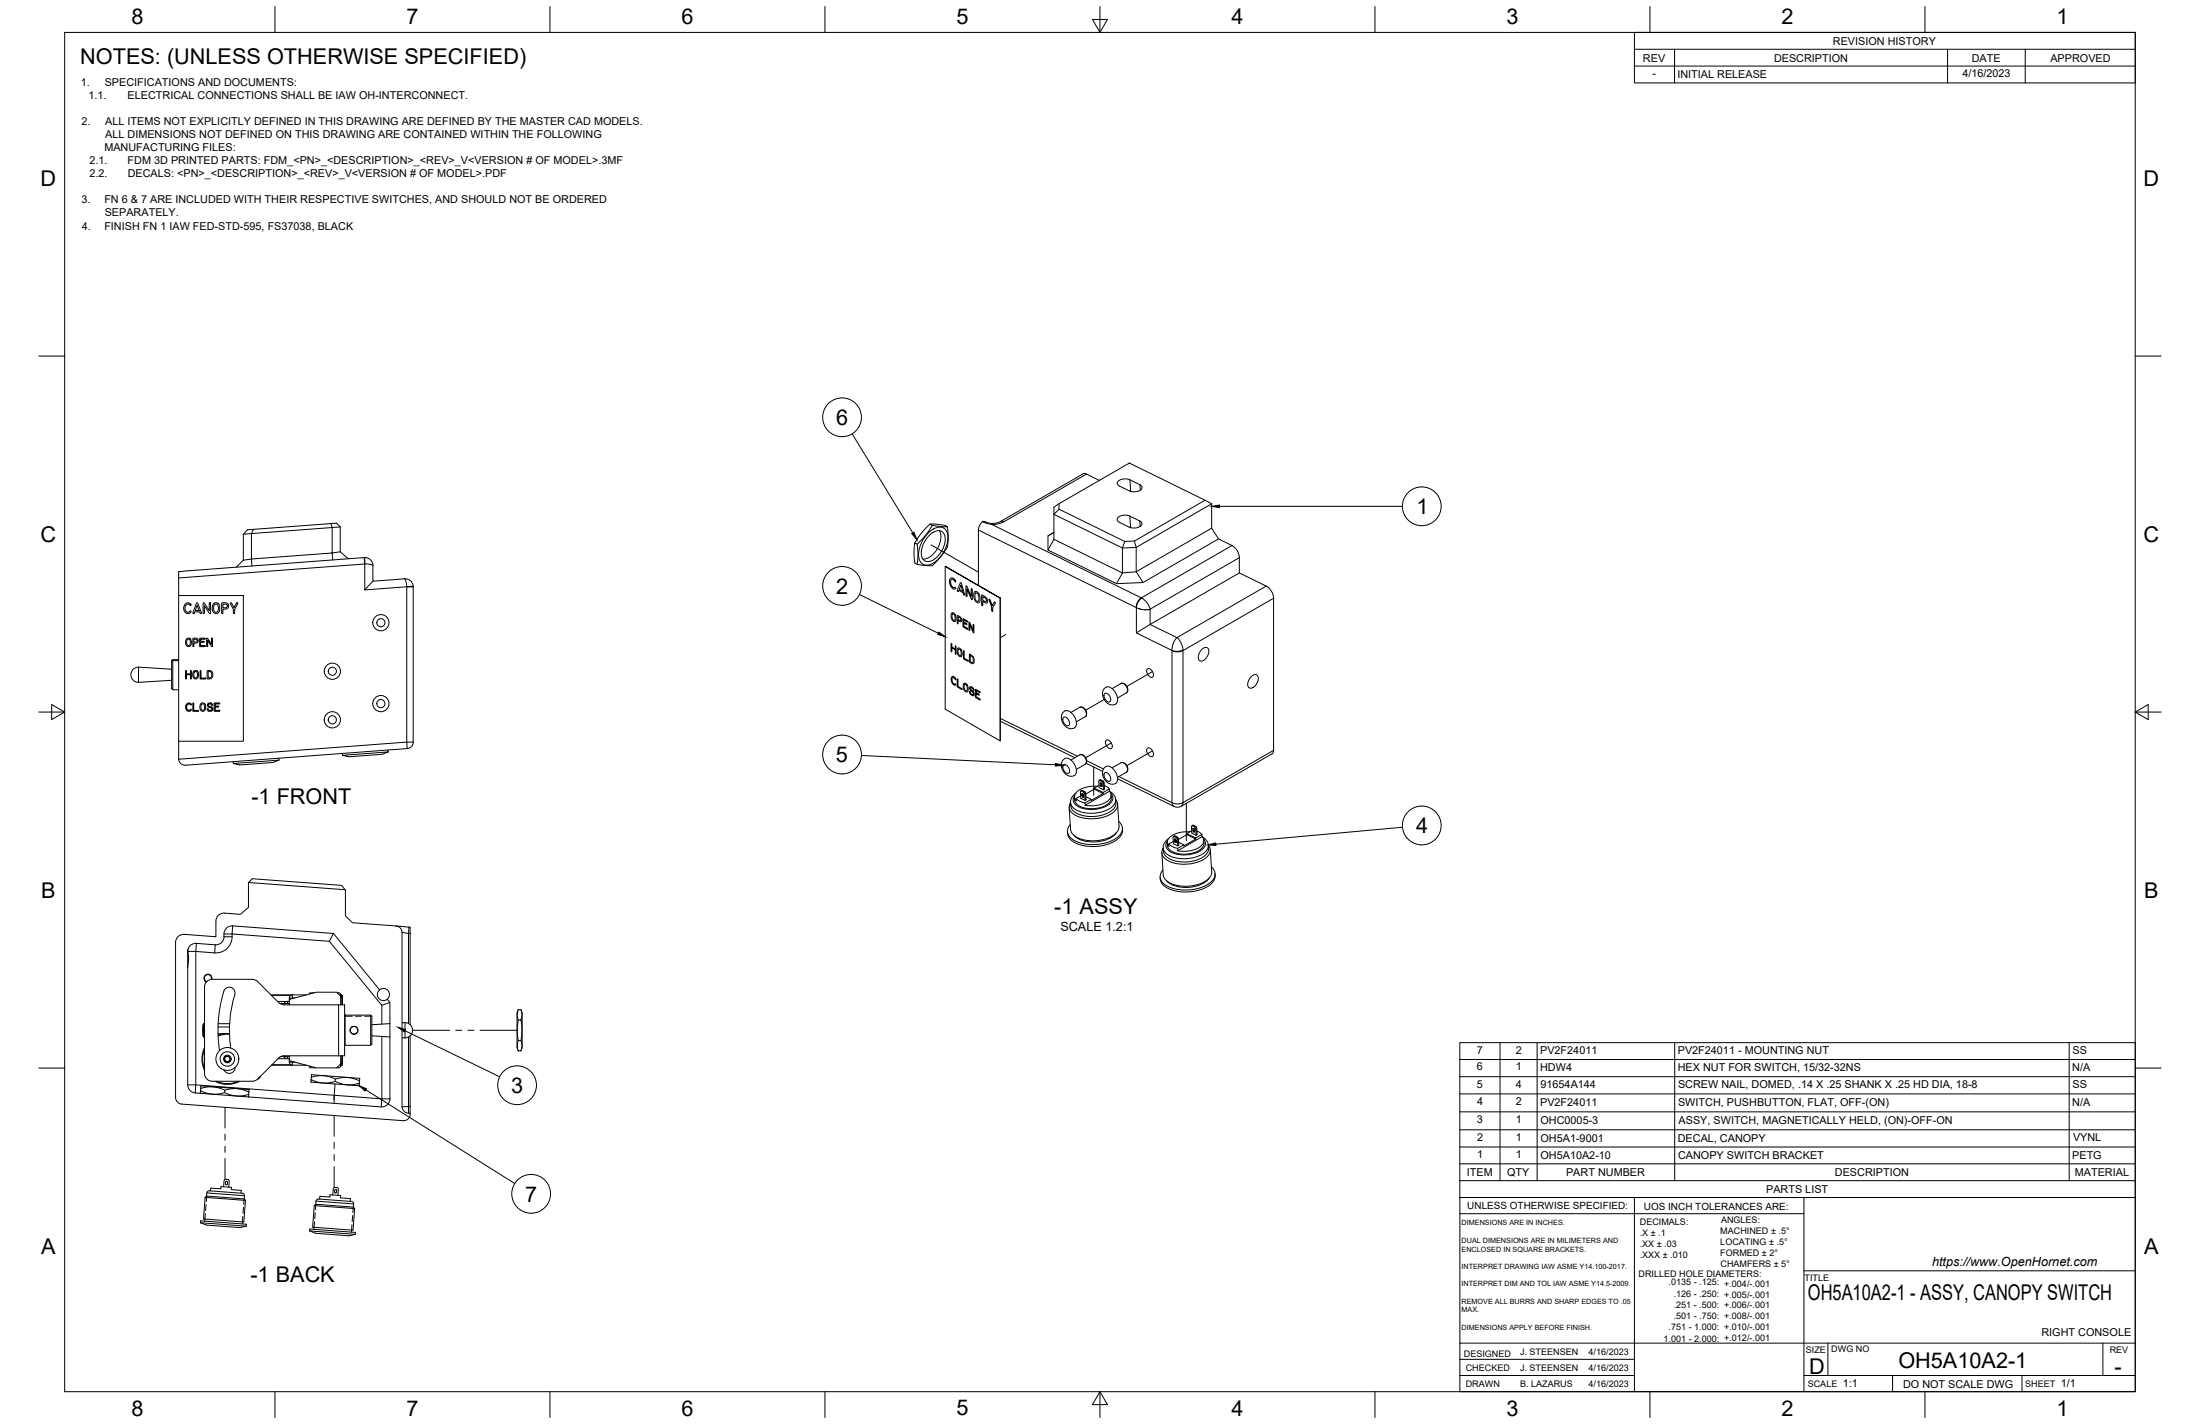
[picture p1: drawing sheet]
<svg xmlns="http://www.w3.org/2000/svg" width="864mm" height="559mm" viewBox="0 0 864 559" stroke-linecap="round" stroke-linejoin="round" font-family="sans-serif">
<!-- layer: Visible -->
<g fill="none" stroke="#000" stroke-width=".39">
<path d="M415.7 197.7l27.6-16 29.7 14.6-27.7 16-3.8 .2-25.8-12.7zM415.7 197.7l-2 1.4v2.7l2-2M431.5 188.5l-5-2.5-1.1-.2-32.9 19-1.5 .5-2 .1-3.3-.8M438.9 188.8a4.6 4.6 0 0 1 4.6-.5l4 1.9a1.28 1.28 0 0 1 .8 1.5 1.28 1.28 0 0 1-1.4 1l-1.2 .3-1.9-.2-4.4-2.1a1.1 1.1 0 0 1-.5-1.9zM473 196.3l2.6 1.4M475.6 197.7v9.6l2.7 4.2 5.3 2.6a5.9 5.9 0 0 1 2.9 4.8v5.9l10.5 5.2M475.6 197.7l-29.6 17.1v9.6l29.6-17.1M95.5 219.8l3.2-.4 .2 2.7M95.5 219.8l-2.7 2.8M98.7 209.4l31.7-2.4v10l-31.7 2.4zM98.7 209.4l-3.2 .3v10.1M98.7 209.4h.1"/>
<path d="M99.5 207.7l-.8 1.7M129.9 205.5l.5 1.5 3.2-.2M133.6 206.8l-1.5-1.5-35 2.6-1.5 1.7M133.6 206.8v9.7M136.7 219.3l-3.1-2.8-3.2 .5 .2 2.7M143 218.8l-72.9 5.5v9.4M143 218.8a3.2 3.2 0 0 1 3.4 3.1M359.1 213l2.3-3.4 2.2-2.6 1.4-1.3 1 .5-3 4.3-3 3.1M364.7 208.9a4.6 4.6 0 0 1 6.3-1.2 7.6 7.6 0 0 1-.3 8.5 9.7 9.7 0 0 1-7 5.6 3.8 3.8 0 0 1-3.1-5.2 13.4 13.4 0 0 1 4.1-7.7zM364.9 210l.7-.6a3 3 0 0 1 3.1-1.2 3 3 0 0 1 2.3 2.5 9.6 9.6 0 0 1-6.3 9.6 3 3 0 0 1-3-4.2l.8-2.8zM365 205.7l4.8 .3 2.1 .7-5.9-.5M368.7 208.2a8.6 8.6 0 0 1-3.1 9.9l-2 1.1-1.3 .2"/>
<path d="M371.9 206.7l.3 5.7a9.9 9.9 0 0 1-3.3 6.5l-1.6 1.7a3.6 3.6 0 0 1-4 1.3l-3.3-.4-.9-.5-.3-3.7 .3-4.3 .9 .6 .2 1.4 .1 3.4-.3 3.1M385.7 204.7l3.7 1.2M385.7 204.7l-1.2 1.5-.4 1.8v21.7M411.4 210.3l2.3-1.4-2.3 1.4v5.5l26.9 13.2 10.4-.4 29.6-17.1M413.7 201.8l26.9 13.3v9.7l-26.9-13.2zM413.7 211.6l-2.3 4.2M443.5 202.5a3.8 3.8 0 0 0-5 1.3l.9 1.1 3.9 2a3.8 3.8 0 0 0 5-1.4l-.9-1.1-3.9-1.9M445.3 212.3l.7 2.5-5.4 .3 .9-2.6M70.1 233.7h25.4v57.2h-25.4zM146.4 222v6.1l12.4-1M146.4 228.1l-3.2 3.4M158.8 227.1a3.1 3.1 0 0 1 3.4 3.2v60.9l-.2 1.1-.7 .8-1.4 .6-87 6.6"/>
<path d="M371 222.3l21.7 12.4zM371 222.3v56l21.6 12.4 .1-56M392.6 234.7v56M447.2 238.9h.1M448.7 228.6l-2.7-4.2-5.4 .4-2.3 4.2M449.4 239.3h.1M450.4 239.3h.1M486.5 224.8l-35 20.2M497 230a5.9 5.9 0 0 1 3 4.8l-.1 59.6-.1 .9-.5 .5M67.8 258.8h2.3M451.5 245l-5.4 3.4M471.5 255.1l.5-.4a1.45 1.45 0 0 1 1.9-.5 1.45 1.45 0 0 1 .6 1.9 3.9 3.9 0 0 1-3.1 3.3 2.38 2.38 0 0 1-.3-3.8z"/>
<path d="M54.4 261.8l13 .8M54.4 261.8a3 3 0 0 0-3 3 3 3 0 0 0 3 3M54.4 261.8v6M67.4 267l-13 .8M67.8 270.7v-11.9a2.82 2.82 0 0 0-.4 2.8v7.6a1.13 1.13 0 0 0 .4 1.5h2.3M417.4 279.4l.1-.1a1.87 1.87 0 0 1 2.7 .1 5.1 5.1 0 0 1 2 5.9l-1 .6h-1.3l-1.1-.4-1-1-.9-1.3-.3-1.3 .2-1.3zM420.4 279.6l3.9-2.2 .8 .2 1 1 .5 1.3-.3 1.1-3.8 2.3M433.5 270.2l.2-.2a1.87 1.87 0 0 1 2.6 .1 5.1 5.1 0 0 1 2 5.8l-.7 .6-1.2 .1-1.2-.3-1.1-.9-.9-1.3-.4-1.6 .1-1.4zM436.5 270.2l3.9-2.1 1.2 .3 .7 .9 .4 1.3-.2 1-3.8 2.3M450.4 262.5a2.09 2.09 0 0 1 2.4 2.4l-.3 .7a2.09 2.09 0 0 1-2.4-2.3zM490.9 265.8l.5-.5a1.45 1.45 0 0 1 1.9-.5 1.45 1.45 0 0 1 .6 2 3.9 3.9 0 0 1-3.1 3.3 2.38 2.38 0 0 1-.2-3.8zM70.1 290.9v6.8a2.55 2.55 0 0 0 2.8 2.6"/>
<path d="M91.5 298.9l.1 .7M91.6 299.6l17.9-1.3-2.3 .9-5.8 .5-7.4 .5zM109.5 297.5v.8M134.4 295.7l.1 .7M134.5 296.4l17.9-1.3-2.3 .9-5.9 .4-7.3 .6zM152.4 294.3v.8M392.7 283l29.2 14.3M417.3 298.2l.2-.2a1.87 1.87 0 0 1 2.7 .1 5.1 5.1 0 0 1 2 5.8l-1.1 .7h-1.2l-1-.4-1.1-1-.9-1.4-.3-1.3 .2-1.3zM420.4 298.2l3.9-2.1 .9 .2 .9 1 .5 1.3-.3 1-3.8 2.3M426.4 299.6l6.4 3.1M434.2 290.5a2.09 2.09 0 0 1 2.4 2.4l-.2 .7a2.09 2.09 0 0 1-2.5-2.3zM450.4 293.6a2.09 2.09 0 0 1 2.4 2.4l-.3 .8a2.09 2.09 0 0 1-2.4-2.4z"/>
<path d="M499.3 295.8l-35.6 20.6M422.3 311.3l-1.3 1.3-.7 1.3a5 5 0 0 0 4.3 6 13.4 13.4 0 0 0 12.7-2.7 3.7 3.7 0 0 0 .7-3.3M422.4 313.4l1.7 1.1 1.8 .6M424.2 312.3l-1.8 1.1v.9M424.3 310.3l1.2 .6 .4-.2-1.2-.6-.6 .6 .1 2.6 1.7 .8M424.9 311.4l.1 .1M424.9 311.4l-.3 .2 .1 .9 .4 .3 .3-.2M425.1 311.5l.3 1.1M425.1 311.5l.2 .7M425.1 312l.3 .4M425.3 312.1h-.1M425.9 310.7l.3 .6-.4 .3-.3-.7"/>
<path d="M426.2 311.3l.2 2.6-.5 .2-.1-2.5M429.5 309.3l3.5 1.7v.4M429.5 309.7l3.5 1.7-4.6 2.7-.1-.4-2-1M429.5 309.7l-3.3 1.9M430.7 308.6a9.4 9.4 0 0 0-8.7 3.1l-.1 1.6 .5 1M431.4 308.2l-1.9 1.1v.4M431.5 306.2l1.2 .6 .4-.3-1.2-.6-.6 .7 .2 2.5 1.7 .8M431.8 307.4l.2 .9 .3 .4M432.2 307.3l.4 1.2-.2 .1M432.3 307.3l-.4 .1M432.3 307.3v.6M432.3 307.9l.3 .4"/>
<path d="M432.3 307.9l.3 .1M433.1 306.5l.3 .6-.4 .3-.3-.6M433.4 307.1l.2 2.6-.4 .2-.2-2.5M433.5 301.3l.2-.2a1.87 1.87 0 0 1 2.6 .1 5.1 5.1 0 0 1 2 5.9l-.8 .5-1.2 .1-1.1-.3-1.1-.8-.8-1.2-.5-1.8 .1-1.3zM433.5 308.3l2 1.3M435.5 310.5l-.1-.9-2.4 1.4M435.5 310.5l-9.5 5.5-.1-.9 2.4-1.4M435.5 310.5l1.7 1.4 .8 2M435.5 310.5a2.77 2.77 0 0 1-1.4 4.4 12.3 12.3 0 0 1-8.1 1.1M436.2 311.9a4.1 4.1 0 0 1-3.6 4.8 10.2 10.2 0 0 1-10.3-1.6l-.5-2.3M436.5 301.3l3.9-2.1 1 .2 .9 1.1 .4 1.2-.2 1-3.8 2.3M438 313.8a3.3 3.3 0 0 1-1.1 5.1 15.1 15.1 0 0 1-15.7 .4l-.6-.5a2.95 2.95 0 0 1-.4-3.9"/>
<path d="M438.7 315.6l.6 8.7a6.1 6.1 0 0 1-5.2 4.9 14.3 14.3 0 0 1-12.8-1.7l-1.1-2-.5-8.7M438.7 305.6l22.2 10.9 1.4 .3 1.5-.4M438.2 326.8a12.9 12.9 0 0 1-13.2 3.1l-2.3-1.1-1.1-.9M439.2 322.4a3.7 3.7 0 0 1-.3 6 17.2 17.2 0 0 1-17.8 1.1 3.7 3.7 0 0 1-1-5.9M440.6 325a5.3 5.3 0 0 1-3.9 5.5 17.3 17.3 0 0 1-16-.6 4.1 4.1 0 0 1-1.7-3.6M458.6 329.1l-1.1 1.1-.8 1.6a5 5 0 0 0 4.3 6 13.4 13.4 0 0 0 12.7-2.8 3.7 3.7 0 0 0 .6-3.3M458.8 331.2l1.7 1.2 1.8 .5M460.7 328.2l1.2 .6 .4-.3-1.2-.5-.6 .6 .1 2.5 1.7 .8M461.4 329.3l-.4 .1 .3 1.2M461.4 329.3l.3 1.2M461.5 329.4l.2 .7M461.5 329.9l.2 .4"/>
<path d="M461.7 329.9l-.1 .1M461.7 330.5l-.4 .1M462.3 328.5l.3 .7-.4 .2-.3-.6M462.6 329.2l.1 2.5-.4 .2-.1-2.5M465.9 327.1l3.5 1.7v.4M465.9 327.5l3.5 1.7-4.7 2.7v-.4l-2-1M465.9 327.5l-3.3 1.9M467.1 326.4a9.4 9.4 0 0 0-8.7 3.1l-.2 1.6 .6 1-.1-.9 1.9-1M467.8 326l-1.9 1.1v.4M467.9 324l1.2 .6 .4-.2-1.2-.6-.6 .6 .1 2.5 1.7 .9M468.3 326l.3 .4M468.5 325.1l.4 .3 .1 .9-.5 .1"/>
<path d="M468.5 325.1l-.2 .9M468.7 325.2v.5M468.7 325.7l.3 .4M468.7 325.8h.2M469.5 324.4l.3 .6-.4 .2-.3-.6M469.8 325l.2 2.5-.5 .3-.1-2.6M469.9 326.1l1.9 1.3M471.9 328.3l1.8 1.6 .6 1.8M471.9 328.3l-.1-.9-2.4 1.4M471.9 328.3l-9.6 5.6v-1l2.4-1.4M471.9 328.3a2.77 2.77 0 0 1-1.5 4.4 12.3 12.3 0 0 1-8.1 1.2M472.5 329.8a4.1 4.1 0 0 1-3.6 4.7 10.2 10.2 0 0 1-10.2-1.5l-.5-2.3"/>
<path d="M474.3 331.7a3.3 3.3 0 0 1-1 5 15.1 15.1 0 0 1-15.8 .4l-.5-.5a2.95 2.95 0 0 1-.4-3.8M475.1 333.5l.6 8.6a6.1 6.1 0 0 1-5.3 4.9 14.3 14.3 0 0 1-12.8-1.6l-1-2.1-.5-8.6M97.5 346.3l1.5-1.5 35 2.6 1.5 1.7M474.6 344.7a12.9 12.9 0 0 1-13.2 3l-2.3-1-1.1-1M475.5 340.2a3.7 3.7 0 0 1-.2 6 17.2 17.2 0 0 1-17.8 1.1 3.7 3.7 0 0 1-1-5.9M476.9 342.8a5.3 5.3 0 0 1-3.8 5.6 17.3 17.3 0 0 1-16-.7 4.1 4.1 0 0 1-1.7-3.5M73.9 372.4l.1 4.1-.3 3.3M87.9 366.5a3.4 3.4 0 0 1-3.4 4.3l-7.4-.6a3.2 3.2 0 0 0-3.4 3.2v52.3l.3 1.4 .8 1 1.8 .8 73.1 5.5a3.1 3.1 0 0 0 3.4-3.2v-37.8l-1.1-1.3-.8 .5h-1l-1.5-.8-.6-1.8 .9-1.6M130.9 366.3l-1.6 3.1M130.9 366.3l-39.6-3a3.2 3.2 0 0 0-3.4 3.2M130.9 366.3l18.1 22.1M155.5 363.4l-17.2-1.3-2.7-2.7-.1-10.3-38-2.8v9.8l-3.1 2.7-6.2-.5a3.2 3.2 0 0 0-3.4 3.2v6.1l-12.5-1a3.2 3.2 0 0 0-3.4 3.2v60.9l.3 1.1 .6 .8 1.5 .7 87 6.5a2.57 2.57 0 0 0 2.7-3 2.64 2.64 0 0 1-3.2-2.5v-68.4"/>
<path d="M155.5 363.4l5.5 .5v38.2M155.5 363.4l1 .3 .8 .7 .5 1.5M83.1 384.3a1.59 1.59 0 0 0-1-1.9 1.59 1.59 0 0 0-2 .9 1.59 1.59 0 0 0 .9 2M87.9 389a2.25 2.25 0 0 1 2.8-1.5 2.25 2.25 0 0 1 1.5 2.8 47.7 47.7 0 0 0-1.6 20.9M87.9 389a52.2 52.2 0 0 0-1.7 23.3M106.4 390.4h13.8M108.9 393h3M109.8 393.8h2.1M111.7 393v.8M111.9 393.8h1.7M112.9 393h-1v.8M113.6 393h-.7v.8"/>
<path d="M113.6 392.6l.3-.5 10.2-2.7h8.1l1.6 1.5v3.4M114.8 390.4l-.7 .2a1.87 1.87 0 0 0-.5 2v1.7M123.2 389.6h-1.6v.5M132.4 389.6l.9 .1 .5 .7M133.8 390.4a.76 .76 0 0 1 .7 1v2.9M133.8 390.4v.5M135.3 398.3h.2M135.5 398.4h10a2.79 2.79 0 0 1 .5 2.7v7.6a1.11 1.11 0 0 1-.5 1.5h-10M135.5 398.3v11.9M145.5 398.4v11.8M149 388.4a2.38 2.38 0 0 1 3.4 .4 2.38 2.38 0 0 1-.4 3.3M153.1 393.4l-3.2 1.1"/>
<path d="M203.4 396.2h1.1l.2 .6 .2 1.6-.4 1.9h-1.1l-.2-.7-.1-1.7zM203.4 396.2l-.4 1.3v13.6l.4 1.3M204.5 396.2l.5 1.3v13.6l-.5 1.3M79.8 402.4l.2 .6-.2 1.3M79.8 404.3l.2 1.3-.2 .7M79.8 406.3l.2 .6M79.8 406.6l.2 .3M79.8 404.3v2M79.8 402.4v1.9M79.8 406.3v.2zM79.8 402.1v.3zM79.8 402.8v3z"/>
<path d="M80 401.7l-.2 .7M80 406.9h.3M80 405.6h.3M80 403h.3M80 401.7h.3M80 401.7l-.2 .4M80.3 411.9a9.7 9.7 0 0 0 0 7.4M80.3 411.1a10 10 0 0 0 0 8.9M85.6 405.6h2.5M85.6 403h4.5M85.6 401.7h4.5M88.2 415v1.1"/>
<path d="M88.2 415l.6-.3a1.03 1.03 0 0 1 1.3 .4 1.03 1.03 0 0 1-.3 1.4 1.03 1.03 0 0 1-1.4-.3l-.2-.1M88.3 415a1.15 1.15 0 0 1 1.7-.3 1.15 1.15 0 0 1 0 1.7 1.15 1.15 0 0 1-1.7-.3M88.3 415v1.1M90.1 405.6h-2l-2.5 .6M90.1 405.9h-2l-2.5 .7M92.3 418.9a2.25 2.25 0 0 1-1.8 2.3 2.25 2.25 0 0 1-2.6-1.3M106.6 418h13.6M109.2 415.4h3.7M110.2 414.6h3.4M111.7 414.6v.8M111.9 414.6v.8M112.9 414.6v.8h.7"/>
<path d="M113.6 414.3v2.9l.5 .6 .7 .2M121.6 418.4v.6h2.4M133.8 418.2l-.5 .7-1.1 .1M133.8 414.3v3.1l-1.6 1.7h-8.1l-10.2-2.8-.3-.5M133.8 417.4v.8h.2M134.5 414.3v3.4l-.5 .5M135.3 410.2h.2M138.1 403v.1M138.1 405.6h.1M139.8 403v.1M139.8 405.5v.1M146 406.5l7.1 .4"/>
<path d="M153.1 401.7l-7.1 .4M157.8 407.2l1.2 .1M159 401.3l-1.2 .1M159 401.3a3 3 0 0 1 3 3 3 3 0 0 1-3 3M159 401.3v6M161 406.5v30.3M203.4 408.3h1.1l.2 .6 .2 1.6-.4 1.9h-1.1l-.2-.7-.1-1.7zM203.4 400.3l-.3 3.3 .3 4.7M204.5 400.3l.4 3.8-.4 4.2M78.6 429l.1-1 4.1 1.3 3.7-.1a4.4 4.4 0 0 1 4.1 .5l3.3 .4 3.7-.6v.9M78.6 429h.1M78.8 427.1l-.1 .9"/>
<path d="M83.3 424.3h15.7M85.1 424.3a9.7 9.7 0 0 0 8.3 0M88.2 428.8v-1l4.6-.6 2.2 .3 2.2 .8 .5 .2-.1 1M94.1 424.3a10 10 0 0 1-9.7 0M97.5 430.4h.1M97.7 427.5l-18.9-1.3v.9l2.5-.5 2.3-.1 2.2 .4 2.4 .9M97.7 427.5l.1 .1M97.8 427.6l-.1 .9M101.2 423.4l8.2-8.2 1.2-.8 24.7-.1v-20h-24.3l-1.6-.9-8.2-8.2-1.2-.8-16.7-.1-1.9 .7a2.99 2.99 0 0 0-1.1 2.3v34l.6 1.9a2.99 2.99 0 0 0 2.4 1.1M101.2 423.4l-1.2 .7-1 .2M102.2 422.4l-.3 .6-.8 .5M122 424.6h.1"/>
<path d="M122.1 423.7l3.9 1.2 3.9-.1a4.4 4.4 0 0 1 4.1 .5l3.4 .4 3.7-.6-.1 1-2-.2-16.8-1.2zM122.2 422.7l-.1 1M122.3 421.8l-.1 .9 2.5-.5 2.3-.1 2.2 .4 2.5 .9M122.3 421.7l18.9 1.5M122.3 421.7v.1M131.6 424.4l.1-1 4.5-.6 2.2 .3 2.3 .8 .4 .3v.9M141.2 423.2h.1M141.2 423.2l-.1 1M78.7 479.8l2.5 1 12.6 .9 2.8-.5M78.7 479.8l17.9 1.4M78.7 479.8l.1-.7 2.6 .2 15.1 1.1 .1 .8M80.4 478.4v.8"/>
<path d="M80.5 469.9l15.9 1.2M80.5 469.9l-.6 8.4 .4 .1 15.4 1.1 .7-8.4M81.1 469.4l14.8 1.1M81.1 469.4l-.6 .5M82.7 467.3v-1.1l4 .3v-.9l3.5 .3h.6v.9l3.9 .3-.1 1.1M87.8 465.7l.2-2.5 .3-.5 1.4 .2 .3 .5-.2 2.5M88.9 463.6h.1M88.9 463.6l-.4 .2v.8l.4 .3M89.1 463.6l.2 .3-.1 .9-.2 .1M95.1 468.3l-12.3-1a1.28 1.28 0 0 0-1.6 .8l-.1 1.3M95.1 468.3l.8 .6v1.6M95.2 479.5l-.1 .8"/>
<path d="M95.9 470.5l.5 .6M123.4 473.1l15.8 1.2M123.4 473.1l-.7 8.5 14.8 1.1h1.1l.6-8.4M124 472.6l14.7 1.1M124 472.6l.1-1.3a1.79 1.79 0 0 1 2.3-.7l10.9 .8a1.32 1.32 0 0 1 1.5 1l-.1 1.3M124 472.6l-.6 .5M125.5 470.5l.1-1 3.9 .2 .1-.9 3.4 .3 .7 .1-.1 .8 4 .3-.1 1.1M130.6 468.9l.2-2.5 .4-.4h1.4l.2 .6-.2 2.5M131.7 466.8l.5 .2-.1 .8M131.7 466.8l-.3 .3v.8l.4 .2 .3-.3M138.7 473.7l.5 .6M121.6 483l2.9 1 12.5 .9 2.5-.5"/>
<path d="M121.6 483l17.9 1.4M121.6 483l.1-.7 17.5 1.3h.4l-.1 .8M123.3 481.6l-.1 .8M138 482.7v.8"/>
<circle cx="149.5" cy="244.4" r="3.2"/>
<circle cx="130.5" cy="263.4" r="3.2"/>
<circle cx="149.5" cy="276.1" r="3.2"/>
<circle cx="130.5" cy="282.5" r="3.2"/>
<circle cx="89.2" cy="415.6" r="4.5"/>
<circle cx="89.2" cy="415.6" r="2.85"/>
<circle cx="89.2" cy="415.6" r="1.49"/>
<circle cx="139" cy="404.3" r="1.56"/>
<circle cx="139" cy="404.3" r="1.49"/>
</g>
<!-- layer: Visible Narrow -->
<g fill="none" stroke="#000" stroke-width=".39">
<path d="M426.5 186l-32.4 18.7M443.5 188.3l.3 4.5M447.5 190.2l.1 2.2M143 218.8l.2 2.5M143.2 218.8v2.5M384.1 208l61.9 30.4M386.1 204.8l.9 .1M389.4 205.9l58.6 28.7 35.6-20.5M392.8 204.6l1.4 .1M394.1 204.7l-2.5 .9-2.1 .2M443.5 202.5l.3 4.6M447.4 204.4l.1 2.2"/>
<path d="M486.5 218.8l-35 20.3v5.9l10.5 5.2 35-20.2M72.7 237l1.3-.4 1 .6-.3 .4-.7-.5-.6 .1-.7 1v1.1l.6 .8 .7 .2 .7-.6 .3 .1-.7 .9h-1.1l-1-1.2-.1-1.1zM77.2 236.6l.5 .1 1.4 3.8-.2 .3-.5-.7h-2l-.3 .6-.4-.1zM77.4 237.6l.7 2h-1.5zM79.8 236.6l.4 .1 1.9 2.9v-2.8l.5-.1-.1 4.1-.3-.1-2-3v2.9l-.5 .1zM83.8 236.9l1.3-.4 1 1 .1 2.1-1 1.1h-.9l-.8-.9-.1-1.8zM84.2 237.3l.7-.3 .7 .7 .1 1.7-.7 .8-.7-.1-.4-.6v-1.4zM87.1 236.6h1.9l.6 .5 .2 .7-.6 1.1-1.7 .1-.1 1.8-.4-.2zM87.5 237.1l1.5 .1 .2 .5-.1 .6-1.6 .2zM90.5 236.6l.4 .1 1 1.8 1-1.9h.4l-.1 .4a6.2 6.2 0 0 0-1.1 3.6h-.5a6.2 6.2 0 0 0-1.1-3.6zM143.2 221.3l-73.1 5.5M143.2 221.3v10.2l16.5-1.2"/>
<path d="M143.2 221.3h.1M143.2 221.3l2.3 .2 .9 .4M158.8 227.1l.5 .9 .4 2.2M159.7 230.3h2.5M159.7 230.3v60.9l-89.6 6.7M159.7 230.2v.1M162.2 230.1l-2.5 .2M373.1 226.9h1.1l.9 1.2 .1 .3h-.3l-.5-.9-.7-.2-.6 .9 .6 1.9 .6 .5 .7-.1 .2 .4-.3 .2-1-.2-.9-1.3-.3-1.7zM377 228.6l.4 .2 1.2 4.7-.4-.1-.2-.8-1.6-1-.3 .6-.3-.4zM377.2 229.6l.6 2.4-1.2-.8zM379.2 229.9l.4 .3 1.6 3.8v-2.8l.4 .1v4l-2-4.1v2.8l-.4-.1zM382.5 232.3l.5-.2 .7 .2 .8 1.3 .2 1.9-.6 1.1-.9-.3-.7-1.1-.3-1.6z"/>
<path d="M383 232.7l.6 .1 .6 .9 .1 1.5-.4 .8-.6-.2-.5-.9-.1-1.5zM385.4 233.5l1.5 .8 .8 1.4-.4 1-1.5-.7-.1 1.7-.4-.4zM385.8 234.1l1.3 .9v1l-1.3-.5zM388.3 235.2l.3 .1 .9 2.3 .8-1.3 .4 .3-1 1.8-.1 1.5-.3-.3v-1.5zM446.1 238.4h.1M446.1 238.4v10l14 6.8M448 234.6a7.3 7.3 0 0 1 3.5 4.5 7.4 7.4 0 0 1-5.4-.7M448.1 234.6l-1.7 1.9-.3 1.9M448.3 234.7l-1.4 1.3-.8 2.4M499.9 234.8l-35.5 20.5v59.7l35.5-20.6M73.2 250.8l1-.4 .8 .6 .1 1.7-.7 1-.9-.1-.5-.5-.1-1.4zM73.4 251.1l.7-.3 .6 .6v1.2l-.5 .7-.8-.4z"/>
<path d="M75.7 250.5h1.5l.7 .8-.6 1h-1.2l-.2 1.4-.2-.1zM76.1 250.8l1.1 .1 .2 .8-1.3 .2zM78.4 250.5h2.2l-.2 .3h-1.6v.9l1.4 .1-.2 .3h-1.2v1.2h1.6l.2 .4h-2.2zM81.1 250.5h.4l1.5 2.3v-2.3h.4l-.1 3.2-1.8-2.4v2.3h-.4zM373.4 252.6l.2 .1 .1 1.2 1.3 .8v-1.2l.3 .1-.1 3.2-.2-.2v-1.6l-1.3-.7-.1 1.5-.2-.2zM373.5 240.6h.9l.7 .9 .2 1.5-.4 .9-.6-.1-.8-1-.2-1.4zM373.9 240.9l.5 .1 .5 .8-.2 1.7-.5-.2-.4-.5zM375.8 241.5l1.4 .9 .4 .9-.4 .7-1.1-.5-.1 1.3-.2-.4zM376 254.3l.8 .1 .7 1 .1 1.7-.4 .6-.8-.2-.5-1-.2-1.4zM376.1 242l.9 .7 .2 .8-1.1-.4zM376.2 254.8h.5l.5 .6 .1 1.3-.3 .6-.4-.1-.4-.6zM378 242.8l1.9 1.1-.1 .2-1.4-.8v.8l1.2 .9-1.2-.5v1.3l1.4 .8 .1 .4-1.8-1.1z"/>
<path d="M378.2 255.3l.3 .3v2.7l1.5 .9v.3l-1.8-1zM380.4 244.2l1.6 3.2v-2.3l.3 .1-.1 3.2-1.5-3.2v2.2l-.3-.2zM380.5 256.7l1 .5 .7 1 .2 1.5-.4 .7h-.5l-1-.6zM380.9 257.2l.7 .4 .5 1-.1 1-.3 .4-.8-.3zM460.1 255.3h.1M460.1 255.3v59.7M460.1 255.3l2.5 .5 1.8-.5M462 250.2a7.4 7.4 0 0 1 2.4 4.8M462 250.2a6.8 6.8 0 0 0-1.9 5M464.4 255.1v.2M464.4 255l-1.8 .6-2.5-.4M72.9 263.2h.3v1.2h1.6v-1.1l.3-.1v3.2l-.3-.1v-1.5h-1.6v1.5l-.3 .1z"/>
<path d="M73.3 276.2l1-.4 .8 .6-.3 .3-.8-.4-.7 .8 .1 1 .4 .6 1.3-.3-.6 .7-.9-.1-.6-.8-.1-1.1zM75.7 275.9l.4 .1v2.8h1.7v.3h-2.1zM76 263.4l1.1-.3 .7 .8v1.8l-.7 .7-.8-.1-.5-.6-.2-1.2zM76.3 263.7l.8-.1 .4 .6v1.2l-.6 .6-.8-.5zM78.6 263.2l.3 .1v2.8h1.8v.3h-2.1zM78.8 276.1l.9-.3 .9 .7 .1 1.7-.8 .9-.9-.1-.5-.7v-1.4zM79.1 276.5l.7-.3 .5 .7v1.1l-.6 .7-.5-.1-.3-.6zM81.3 263.2h1.4l.7 .7 .1 1.4-.7 1h-1.5zM81.6 276.1l1.1-.3 .7 .6-.2 .4-.6-.6-.8 .4 .2 .5 1.4 .6 .1 .9-.5 .5h-1.2l-.4-.4v-.7l.7 .7h.7l.3-.4-.1-.5-1.5-.6zM81.7 263.5l.9 .1 .5 .6v1l-.5 .8h-.9zM84.1 275.9h2.2l-.2 .3h-1.6v.9l1.4 .1-.2 .3h-1.2v1.2h1.7l.1 .4-2.2-.1zM373.6 265.6l.7-.1 .9 .9-.1 .3-.4-.6-.6-.2-.4 .6 .3 1.4 .6 .6 .5-.1v.4h-.6l-.8-.8-.4-1.3z"/>
<path d="M375.8 266.4l.3 .2v2.8l1.4 .8 .1 .4-1.8-1.1zM378.4 268.2h.8l.7 1.2 .1 1.4-.4 .8-.7-.2-.6-.9-.2-1.5zM378.6 268.6l.4-.1 .6 .7 .1 1.4-.4 .5-.8-.8zM380.7 269.6l.9 .1 .6 .7 .1 .6-.6-.9-.7-.1 .1 .6 1.2 1.3-.1 1.1-.9-.2-.6-.7-.1-.9 .6 1.1 .6 .3 .3-.2-.3-.7-1-1.1zM382.9 270.5l1.8 1.1-.1 .2-1.4-.8v.8l1.2 .8-.1 .2-1.1-.6v1.3l1.4 .8 .1 .4-1.8-1.1zM423.9 277.5a2.45 2.45 0 0 1 2.1 3.7M433.6 272.2a2.09 2.09 0 0 1 2.4 2.3l-.2 .8a2.09 2.09 0 0 1-2.5-2.3zM440 268.2a2.45 2.45 0 0 1 2.2 3.7M162.2 291.2h-2.5l.2 2.6M392.7 281.9l30.2 14.9M417.4 281.5a2.09 2.09 0 0 1 2.5 2.4l-.3 .7a2.09 2.09 0 0 1-2.4-2.3zM423.9 296.2a2.45 2.45 0 0 1 2.1 3.7"/>
<path d="M426.6 298.5l6.6 3.3M440 299.3a2.45 2.45 0 0 1 2.2 3.7M417.4 300.2a2.09 2.09 0 0 1 2.5 2.4l-.3 .7a2.09 2.09 0 0 1-2.4-2.3zM424.9 311.4l-.3 .2M425.1 312.1l-.4 .2M425.3 312.5l-.3 .2M425.4 312.7l-.3 .1M432.1 307.3l-.3 .1M432.3 307.9l-.4 .2M432.6 308.3l-.4 .3M432.6 308.5l-.3 .2M433.6 303.3a2.09 2.09 0 0 1 2.4 2.4l-.2 .7a2.09 2.09 0 0 1-2.5-2.3z"/>
<path d="M436.1 311.3a2.87 2.87 0 0 1-1.2 4.7 12.1 12.1 0 0 1-12.7-.2 2.49 2.49 0 0 1-.3-3.6M438 313.8a5.7 5.7 0 0 1-4.9 4.6 13.3 13.3 0 0 1-11.9-1.5l-1-1.9M439.2 304.7l20.9 10.3M460.1 315l.1 .7 .7 .8M460.1 315l2.5 .5 1.8-.5-.2 .8-.4 .6M461.3 329.3l-.3 .1M461.5 329.9l-.4 .2M461.7 330.3l-.4 .3M461.7 330.5l-.2 .1M468.5 325.1l-.3 .2M468.7 325.7l-.4 .3M468.9 326.2l-.4 .2"/>
<path d="M468.9 326.3l-.2 .2M472.4 329.2a2.87 2.87 0 0 1-1.1 4.6 12.1 12.1 0 0 1-12.7-.2 2.49 2.49 0 0 1-.4-3.5M474.3 331.7a5.7 5.7 0 0 1-4.8 4.6 13.3 13.3 0 0 1-11.9-1.6l-1-1.9M73.8 373.4h3.1v52.3h-3.2M77.1 370.2l-.2 3.2 7.4 .5M84.5 370.8l-.2 3.1M87.9 367.6h3.2v-1.1l38.2 2.9 20.6 25.1v7.4M91.1 367.6a6.3 6.3 0 0 1-6.8 6.3M91.3 363.3l-.2 3.2h-3.2M160.5 363.8l-.1 2.5-2.6-.4M161 366.3h-.6v35.3M82.9 384.3a1.4 1.4 0 0 0-.8-1.8 1.4 1.4 0 0 0-1.8 .9 1.4 1.4 0 0 0 .9 1.8"/>
<path d="M106.6 390.6h7.5M113.6 391.6h1.2v.3M114.8 390.4v1.2h.9M132.9 394.3v20M133.8 391.4h.2v2.9M134 390.4a.63 .63 0 0 0 .5 1M106.8 417.8h7.3M113.6 416.8h1.2v1.2M114.8 416.5v.3h.9M134 414.3v2.9h-.2M134.5 417.2h-.1a.63 .63 0 0 0-.4 1M149.9 406.7v24.5l-73-5.5-.3 3.2"/>
<path d="M160.4 407v27.3h.6M101.9 422.7l-.5 .4M153.1 431.2h-3.2l-.3 3.2M157.8 434.3h2.6v2.5M81.2 468.1l14.7 1.1M124 471.3l14.8 1.1"/>
<circle cx="149.5" cy="244.4" r="1.6"/>
<circle cx="130.5" cy="263.4" r="1.6"/>
<circle cx="149.5" cy="276.1" r="1.6"/>
<circle cx="130.5" cy="282.5" r="1.6"/>
</g>
<!-- layer: Tweak Trail -->
<g fill="none" stroke="#000" stroke-width=".39">
<path d="M365.5 213.8l18.6 10.7M394.8 249l-2.1 1.2M433.4 274.5l-7.2 4.2M452.4 263.5l-10.1 5.8M436.2 291.5l-10 5.8M452.4 294.7l-10.1 5.8M429.3 301v11.1M465.7 315.2v14.7M162 404.3h14.5M178.9 404.3h2.4M183.7 404.3h2.3M188.4 404.3h14.6"/>
<path d="M88.3 426.8h.1M88.3 434.5v8.2M131.2 430v3M131.2 437.7v8.2M131.5 425.4l-.4 6.1M88.3 445.1v2.3M88.3 449.8v2.4M88.3 454.6v8.1M131.2 448.3v2.4M131.2 453.1v2.3M131.2 457.8v8.2"/>
</g>
<!-- layer: Hidden -->
<g fill="none" stroke="#000" stroke-width=".39">
<path d="M67.4 259.3h2.7M135.5 398.8h2.8M139.5 398.8h2.4M143.1 398.8h2.8M80.6 476.3l-.1 2.1M80.9 472.7l-.2 2.4M81.1 469.4l-.1 2.1M95.3 477.4l-.2 2.1M95.6 473.8l-.2 2.4M95.8 470.5l-.1 2.1M123.5 479.5l-.2 2.1M123.7 475.9l-.2 2.4"/>
<path d="M124 472.6l-.2 2.1M138.4 477l-.2 2.4M138.7 473.7l-.2 2.1M138.2 480.6l-.2 2.1"/>
</g>
<!-- layer: Border -->
<g fill="none" stroke="#000" stroke-width=".39">
<path d="M25.4 12.7h812.8v533.4h-812.8zM107.9 2.6v10.1M215.9 2.6v10.1M323.8 2.6v10.1M428.8 7.6h5.9l-2.9 5.1zM431.8 2.6v10.1M539.7 2.6v10.1M647.7 2.6v10.1M755.6 2.6v10.1M15.2 139.7h10.2M838.2 139.7h10.1M15.2 279.4h10.2"/>
<path d="M20.3 276.5l5.1 2.9-5.1 3zM838.2 279.4l5.1-2.9v5.9zM838.2 279.4h10.1M15.2 419.1h10.2M838.2 419.1h10.1M107.9 546.1v10.2M215.9 546.1v10.2M323.8 546.1v10.2M431.8 546.1l2.9 5.1h-5.9zM431.8 546.1v10.2M539.7 546.1v10.2M647.7 546.1v10.2"/>
<path d="M755.6 546.1v10.2"/>
</g>
<!-- layer: Titleblock -->
<path d="M573.1 476.3h135M641.6 469.9v76.2M708.1 469.9v76.2M708.1 498.7h130.1M573.1 527.1v-57.2h265.1v76.2h-265.1v-19h265.1M573.1 539.8h68.5M573.1 533.4h68.5M708.1 539.8h130.1M717.5 527.1v12.7M742.9 539.8v6.3M793.7 539.8v6.3M825.5 527.1v12.7" fill="none" stroke="#000" stroke-width=".39"/>
<!-- layer: Parts Lists -->
<g fill="none" stroke="#000" stroke-width=".39">
<path d="M573 409.2h265.2v60.7h-265.2zM573 415.8h265.2M588.8 409.2v54.1M603.4 409.2v54.1M657.4 409.2v54.1M812.2 409.2v54.1M573 436.3h265.2M573 429.3h265.2M573 422.5h265.2M573 456.7h265.2M573 450.1h265.2M573 443.4h265.2"/>
<path d="M573 463.3h265.2"/>
</g>
<!-- layer: Revision Tables -->
<path d="M641.6 12.7h196.6v19.8h-196.6zM641.6 19.3h196.6M657.3 19.3v13.2M764.5 19.3v13.2M795 19.3v13.2M641.6 25.9h196.6" fill="none" stroke="#000" stroke-width=".39"/>
<!-- layer: Balloons -->
<g fill="none" stroke="#000" stroke-width=".39">
<path d="M334.5 170.3l23.8 38.8M478.7 198.7h71.8M337.4 233.3l30.9 15.2M338.2 296.5l76.1 3.6M550.5 324.6l-73.2 6.7M159 404.5l37.1 18M143.6 427.7l58.4 36.7"/>
<circle cx="330.5" cy="163.8" r="7.6"/>
<circle cx="558.1" cy="198.7" r="7.6"/>
<circle cx="330.5" cy="229.9" r="7.6"/>
<circle cx="330.5" cy="296.1" r="7.6"/>
<circle cx="558.1" cy="323.9" r="7.6"/>
<circle cx="203" cy="425.9" r="7.6"/>
<circle cx="208.5" cy="468.5" r="7.6"/>
</g>
<path d="M475.6 198.7l3.1-.5v1zM357.9 209.4l.9-.5 1.1 2.9zM368.5 248.1l2.5 1.8-2.9-.9zM414.4 299.6l3 .7-3.1 .3zM474.2 331.6l3-.8 .1 1zM156.2 403.1l3 .9-.5 .9zM141 426.1l2.8 1.1-.5 .9z" fill="#000" stroke="#000" stroke-width=".39"/>
<g font-size="8.5">
<text x="51.6" y="9.4">8</text>
<text x="159.5" y="9.4">7</text>
<text x="267.5" y="9.4">6</text>
<text x="375.4" y="9.3">5</text>
<text x="483.4" y="9.4">4</text>
<text x="591.3" y="9.4">3</text>
<text x="699.3" y="9.4">2</text>
<text x="807.2" y="9.4">1</text>
<text x="31.5" y="25">NOTES: (UNLESS OTHERWISE SPECIFIED)</text>
<text x="16" y="72.9">D</text>
<text x="841.4" y="72.9">D</text>
<text x="328.2" y="166.8">6</text>
<text x="556" y="201.8">1</text>
<text x="16" y="212.6">C</text>
<text x="841.4" y="212.6">C</text>
<text x="328.3" y="233">2</text>
<text x="328.2" y="299.1">5</text>
<text x="98.7" y="315.6">-1 FRONT</text>
<text x="555.9" y="327">4</text>
<text x="16.2" y="352.3">B</text>
<text x="841.7" y="352.3">B</text>
<text x="413.9" y="358.6">-1 ASSY</text>
<text x="200.6" y="428.9">3</text>
<text x="206.1" y="471.5">7</text>
<text x="16.2" y="492">A</text>
<text x="841.7" y="492">A</text>
<text x="98.3" y="503.2">-1 BACK</text>
<text x="709.7" y="510">OH5A10A2-1 - ASSY, CANOPY SWITCH</text>
<text x="710.1" y="539.1">D</text>
<text x="745.2" y="536.7">OH5A10A2-1</text>
<text x="830.1" y="539.1">-</text>
<text x="51.6" y="555.5">8</text>
<text x="159.5" y="555.5">7</text>
<text x="267.5" y="555.5">6</text>
<text x="375.4" y="555.4">5</text>
<text x="483.4" y="555.5">4</text>
<text x="591.3" y="555.5">3</text>
<text x="699.3" y="555.5">2</text>
<text x="807.2" y="555.5">1</text>
</g>
<g font-size="5">
<text x="416.3" y="365.3">SCALE 1.2:1</text>
<text x="758.4" y="496.8">https://www.OpenHornet.com</text>
</g>
<g font-size="4.3">
<text x="719.5" y="17.6">REVISION HISTORY</text>
<text x="644.9" y="24.2">REV</text>
<text x="696.4" y="24.2">DESCRIPTION</text>
<text x="774" y="24.2">DATE</text>
<text x="804.9" y="24.2">APPROVED</text>
<text x="31.7" y="33.7">1.</text>
<text x="41.1" y="33.7">SPECIFICATIONS AND DOCUMENTS:</text>
<text x="648.7" y="30.2">-</text>
<text x="658.5" y="30.6">INITIAL RELEASE</text>
<text x="770.3" y="30.3">4/16/2023</text>
<text x="34.7" y="38.9">1.1.</text>
<text x="50.1" y="38.9">ELECTRICAL CONNECTIONS SHALL BE IAW OH-INTERCONNECT.</text>
<text x="32" y="49.1">2.</text>
<text x="41.3" y="49.1">ALL ITEMS NOT EXPLICITLY DEFINED IN THIS DRAWING ARE DEFINED BY THE MASTER CAD MODELS.</text>
<text x="41" y="59.3">MANUFACTURING FILES:</text>
<text x="41.3" y="54.2">ALL DIMENSIONS NOT DEFINED ON THIS DRAWING ARE CONTAINED WITHIN THE FOLLOWING</text>
<text x="35.1" y="64.5">2.1.</text>
<text x="50.1" y="64.5">FDM 3D PRINTED PARTS: FDM_&lt;PN&gt;_&lt;DESCRIPTION&gt;_&lt;REV&gt;_V&lt;VERSION # OF MODEL&gt;.3MF</text>
<text x="35.1" y="69.6">2.2.</text>
<text x="50.1" y="69.6">DECALS: &lt;PN&gt;_&lt;DESCRIPTION&gt;_&lt;REV&gt;_V&lt;VERSION # OF MODEL&gt;.PDF</text>
<text x="32" y="79.8">3.</text>
<text x="41" y="79.8">FN 6 &amp; 7 ARE INCLUDED WITH THEIR RESPECTIVE SWITCHES, AND SHOULD NOT BE ORDERED</text>
<text x="41.1" y="84.9">SEPARATELY.</text>
<text x="32.1" y="90.1">4.</text>
<text x="41" y="90.1">FINISH FN 1 IAW FED-STD-595, FS37038, BLACK</text>
<text x="579.8" y="413.5">7</text>
<text x="595" y="413.5">2</text>
<text x="604.6" y="413.7">PV2F24011</text>
<text x="658.6" y="413.8">PV2F24011 - MOUNTING NUT</text>
<text x="813.6" y="413.8">SS</text>
<text x="579.8" y="420.1">6</text>
<text x="595.1" y="420.1">1</text>
<text x="604.6" y="420.3">HDW4</text>
<text x="658.6" y="420.4">HEX NUT FOR SWITCH, 15/32-32NS</text>
<text x="813.5" y="420.4">N/A</text>
<text x="579.8" y="426.8">5</text>
<text x="595" y="426.8">4</text>
<text x="604.7" y="427.1">91654A144</text>
<text x="658.7" y="427.1">SCREW NAIL, DOMED, .14 X .25 SHANK X .25 HD DIA, 18-8</text>
<text x="813.6" y="427.1">SS</text>
<text x="579.8" y="433.6">4</text>
<text x="595" y="433.6">2</text>
<text x="604.6" y="433.8">PV2F24011</text>
<text x="658.7" y="433.9">SWITCH, PUSHBUTTON, FLAT, OFF-(ON)</text>
<text x="813.5" y="433.9">N/A</text>
<text x="579.8" y="440.6">3</text>
<text x="595.1" y="440.6">1</text>
<text x="604.7" y="440.9">OHC0005-3</text>
<text x="658.9" y="440.9">ASSY, SWITCH, MAGNETICALLY HELD, (ON)-OFF-ON</text>
<text x="579.8" y="447.7">2</text>
<text x="595.1" y="447.7">1</text>
<text x="604.7" y="448">OH5A1-9001</text>
<text x="658.6" y="448">DECAL, CANOPY</text>
<text x="813.8" y="447.9">VYNL</text>
<text x="579.9" y="454.4">1</text>
<text x="595.1" y="454.4">1</text>
<text x="604.7" y="454.7">OH5A10A2-10</text>
<text x="658.7" y="454.7">CANOPY SWITCH BRACKET</text>
<text x="813.4" y="454.7">PETG</text>
<text x="575.8" y="461.5">ITEM</text>
<text x="591.7" y="461.4">QTY</text>
<text x="614.8" y="461.5">PART NUMBER</text>
<text x="720.3" y="461.5">DESCRIPTION</text>
<text x="814.5" y="461.5">MATERIAL</text>
<text x="693.3" y="468.1">PARTS LIST</text>
<text x="801.4" y="524.4">RIGHT CONSOLE</text>
<text x="723.4" y="544.5">1:1</text>
<text x="747" y="544.7">DO NOT SCALE DWG</text>
<text x="809" y="544.5">1/1</text>
</g>
<g font-size="3.9">
<text x="576" y="474.6">UNLESS OTHERWISE SPECIFIED:</text>
<text x="645.3" y="474.7">UOS INCH TOLERANCES ARE:</text>
</g>
<g font-size="3.5">
<text x="643.7" y="485">.X ± .1</text>
<text x="643.7" y="480.8">DECIMALS:</text>
<text x="675.3" y="484.3">MACHINED ± .5°</text>
<text x="675.6" y="480">ANGLES:</text>
<text x="643.7" y="489.3">.XX ± .03</text>
<text x="675.3" y="488.6">LOCATING ± .5°</text>
<text x="643.7" y="493.5">.XXX ± .010</text>
<text x="675.3" y="492.8">FORMED ± 2°</text>
<text x="675.4" y="497.1">CHAMFERS ± 5°</text>
<text x="643.2" y="501.1">DRILLED HOLE DIAMETERS:</text>
<text x="708.4" y="502.7">TITLE</text>
<text x="655" y="504.4">.0135 - .125: +.004/-.001</text>
<text x="657" y="508.8">.126 - .250: +.005/-.001</text>
<text x="657" y="513.2">.251 - .500: +.006/-.001</text>
<text x="657" y="517.7">.501 - .750: +.008/-.001</text>
<text x="653.1" y="526.5">1.001 - 2.000: +.012/-.001</text>
<text x="655" y="522.1">.751 - 1.000: +.010/-.001</text>
<text x="574.6" y="532.3">DESIGNED</text>
<text x="596.7" y="531.6">J. STEENSEN</text>
<text x="623.6" y="531.6">4/16/2023</text>
<text x="708.9" y="530.9">SIZE</text>
<text x="718.9" y="530.5">DWG NO</text>
<text x="828.2" y="530.9">REV</text>
<text x="575.4" y="537.9">CHECKED</text>
<text x="596.7" y="537.9">J. STEENSEN</text>
<text x="623.6" y="537.9">4/16/2023</text>
<text x="575.4" y="544.3">DRAWN</text>
<text x="596.7" y="544.3">B. LAZARUS</text>
<text x="623.6" y="544.3">4/16/2023</text>
<text x="709.6" y="544.2">SCALE</text>
<text x="795" y="544.2">SHEET</text>
</g>
<g font-size="2.8">
<text x="573.7" y="480.9">DIMENSIONS ARE IN INCHES.</text>
<text x="573.7" y="487.7">DUAL DIMENSIONS ARE IN MILIMETERS AND</text>
<text x="573.7" y="491.1">ENCLOSED IN SQUARE BRACKETS.</text>
<text x="573.7" y="497.9">INTERPRET DRAWING IAW ASME Y14.100-2017.</text>
<text x="573.7" y="504.7">INTERPRET DIM AND TOL IAW ASME Y14.5-2009.</text>
<text x="573.7" y="511.6">REMOVE ALL BURRS AND SHARP EDGES TO .05</text>
<text x="573.7" y="514.9">MAX.</text>
<text x="573.7" y="521.8">DIMENSIONS APPLY BEFORE FINISH.</text>
</g>
</svg>
